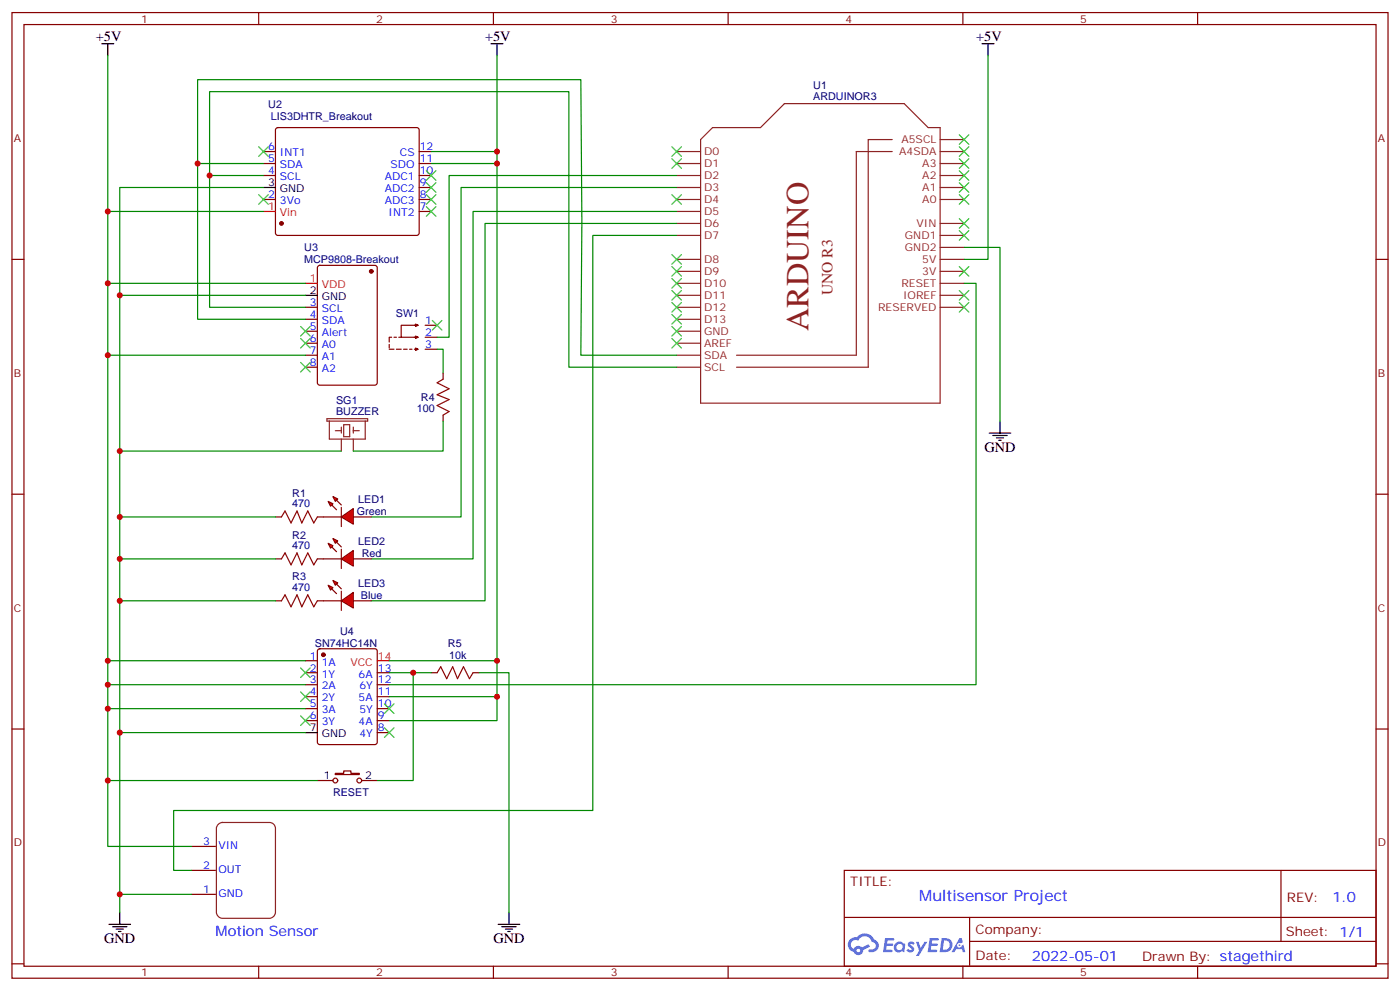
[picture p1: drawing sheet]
<svg xmlns="http://www.w3.org/2000/svg" width="412mm" height="292mm" viewBox="0 0 412 292" stroke-linecap="round" stroke-linejoin="round" font-family="sans-serif">
<g fill="none" stroke="#870000" stroke-width=".35">
<path d="M3.5 3.7h405.4v284.3h-405.4zM7.1 7.2h398.2v277.3h-398.2zM76.2 3.7v3.5M145.3 3.7v3.5M214.5 3.7v3.5M283.6 3.7v3.5M352.8 3.7v3.5M3.5 76.4h3.6M405.3 76.4h3.6M3.5 145.5h3.6M405.3 145.5h3.6M3.5 214.7h3.6"/>
<path d="M405.3 214.7h3.6M248.7 256.3h156.6v28.2h-156.6zM377.3 256.3v20.9M248.7 270.1h156.5M285.6 277.2h119.6M285.6 270.1v14.2M3.5 283.8h3.6M76.2 284.5v3.5M145.3 284.5v3.5M214.5 284.5v3.5M283.6 284.5v3.5M352.8 284.5v3.5"/>
<path d="M405.3 283.8h3.6"/>
</g>
<g fill="#5487ff">
<path d="M267.7 277.5a1.22 1.22 0 0 1 1.7 .2l-.4 .6a.47 .47 0 0 0-.3-.4 .47 .47 0 0 0-.5 .2l.1 .2a1.14 1.14 0 0 1 .8 1.8 1.14 1.14 0 0 1-1.9 0l-.2-.2 .5-.6 .7 .5a.29 .29 0 0 0 .3-.3 .29 .29 0 0 0-.2-.3 1.04 1.04 0 0 1-.6-1.7z"/>
<path d="M260.7 276.2h2.4l.3 .2-.2 .5-1.8 .1-.1 .8h1.5l.3 .4-.3 .4h-1.6l-.2 1.1h1.7l.2 .3-.2 .3-2.6 .1z"/>
<path d="M273.8 276.2h2.4l.3 .2-.1 .5-1.8 .1-.2 .8h1.6l.3 .4-.4 .4-1.6-.1-.1 1.1 1.7 .1 .2 .3-.2 .3-2.6 .1z"/>
<path d="M282.6 276.2h.7l.3 1.3-.6 .3a.69 .69 0 0 0-1 .3 .69 .69 0 0 0 .4 .9 .69 .69 0 0 0 .9-.6l.5-.2 .6 2.2h-.8l-.2-.9h-1.8l-.5 .9h-.8z"/>
<path d="M269.8 277.3h.8l.6 1.8 1.1-1.8h.9l-2.6 4.2h-.8l.9-1.5z"/>
<path d="M277.4 276.2l-.6 4.2h1.3a2.11 2.11 0 0 0 2.5-2.1 2.11 2.11 0 0 0-2.5-2.1zM278.1 277a1.39 1.39 0 0 1 1.7 1.4 1.39 1.39 0 0 1-1.8 1.2h-.3z"/>
<path d="M263.7 277.8a1.54 1.54 0 0 0-.1 2.2 1.54 1.54 0 0 0 2.2 .1l.6 .3 .3-2.3-.2-.3h-.4a1.49 1.49 0 0 0-2.4 0zM264 278.8a.94 .94 0 0 1 1.8 0 .94 .94 0 0 1-1.8 0z"/>
<path d="M250.4 276.6a2.18 2.18 0 0 0 1.1 3.7 1.44 1.44 0 0 0 1.6 .9 1.44 1.44 0 0 0 1.2-1.4l2-1.1-.5-.7-1.9 1a1.47 1.47 0 0 0-2.4 .4 1.39 1.39 0 0 1-.7-1.9 1.39 1.39 0 0 1 2-.5 2.12 2.12 0 0 1 2.2-1.3 2.12 2.12 0 0 1 1.9 1.7 1.14 1.14 0 0 1 1.1 1.4 1.14 1.14 0 0 1-1.7 .7 .43 .43 0 0 0-.5 .4 .43 .43 0 0 0 .4 .5 1.98 1.98 0 0 0 2.5-1.2 1.98 1.98 0 0 0-1.2-2.6 3.1 3.1 0 0 0-5.3-.6l-.9 .1zM252.3 279.9a.55 .55 0 0 1 1.1 0 .55 .55 0 0 1-1.1 0z"/>
<circle cx="282.6" cy="278.3" r=".26"/>
</g>
<path d="M130.5 111.7l-1.7 1 3.5 1.8-3.5 1.7 3.5 1.5-3.5 1.7 3.5 1.8-1.8 1M82.9 152.2l1.1-1.7 1.7 3.5 1.8-3.5 1.4 3.5 1.8-3.5 1.7 3.5 1.1-1.8M82.9 164.6l1.1-1.8 1.7 3.5 1.8-3.5 1.4 3.5 1.8-3.5 1.7 3.5 1.1-1.7M82.9 176.9l1.1-1.7 1.7 3.5 1.8-3.5 1.4 3.5 1.8-3.5 1.7 3.5 1.1-1.8M128.8 198.1l1-1.8 1.8 3.5 1.7-3.5 1.5 3.5 1.7-3.5 1.8 3.5 1-1.7" fill="none" stroke="#a10000" stroke-width=".35"/>
<g fill="none" stroke="#870000" stroke-width=".35">
<path d="M81.4 37.8l.4-.2h41l.5 .2 .2 .5-.1 30.6-.6 .4h-41.2l-.5-.7v-30.3zM77.6 58.7h3.5M77.6 51.7h3.5M77.6 48.2h3.5M77.6 44.6h3.5M123.5 58.7h3.5M123.5 51.7h3.5M123.5 48.2h3.5M123.5 44.6h3.5M123.5 55.2h3.5M93.7 78.3l.5-.2h16.2l.7 .5v34.1l-.4 .7h-16.5l-.7-.4v-34.2zM123.5 62.3h3.5"/>
<path d="M90 94h3.5M90 90.5h3.5M90 97.5h3.5M115.4 99.3h-.7v1.4M116.1 99.3h.7M117.5 99.3h.7M122.1 95.8h1l-.7-.4v.7l.7-.3h-4.9v3.5h4.9l-.7 .4v-.7l.7 .3h-1M125.2 99.3h3.6M125.2 95.8h3.6M90 108.1h3.5M90 104.6h3.5M90 101.1h3.5"/>
<path d="M114.7 102.8h1.4M114.7 101.4v1.1M116.8 102.8h1.4M118.9 102.8h1M120.6 102.8h.8M122.1 102.8h1l-.7-.3v.7l.7-.4M125.2 102.8h3.6M130.5 109.9v1.8M130.5 122.2v1.8M81.1 152.2h1.8M93.5 152.2h1.7M81.1 164.6h1.8"/>
<path d="M81.1 176.9h1.8M93.5 164.6h1.7M93.5 176.9h1.7M90 198.1h3.5M90 194.6h3.5M93.7 191.2l.5-.2h16.2l.7 .5v27l-.4 .7-16.5 .1-.7-.5v-27.1zM111.1 198.1h3.6M127 198.1h1.8M139.3 198.1h1.8M90 201.6h3.5M90 205.1h3.5M90 208.7h3.5"/>
<path d="M90 212.2h3.5M111.1 201.6h3.6M111.1 205.1h3.6M111.1 208.7h3.6M111.1 212.2h3.6M111.1 215.7h3.6M93.5 229.8h4.6M98.8 227.7h2.4v-.7h2.2v.7h2.4v.4h-7zM106.5 229.8h4.6M56.4 249.2h7.1M56.4 256.3h7.1M56.4 263.3h7.1"/>
<circle cx="98.8" cy="229.8" r=".71"/>
<circle cx="105.8" cy="229.8" r=".71"/>
</g>
<g fill="none" stroke="#8c2424" stroke-width=".35">
<path d="M199.3 44.6h7.1M199.3 48.2h7.1M199.3 51.7h7.1M199.3 55.2h7.1M199.3 58.7h7.1M206.4 41.1l3.5-3.5h14.1l7.1-7.1h35.2l7.1 7.1h3.5v81.1h-70.5zM262.8 41.1h-7v67h-38.8M262.8 44.6h-10.6v60h-35.2M276.9 41.1h7.1M276.9 44.6h7.1M276.9 48.2h7.1M276.9 51.7h7.1"/>
<path d="M276.9 55.2h7.1M276.9 58.7h7.1M199.3 62.3h7.1M199.3 65.8h7.1M199.3 69.3h7.1M199.3 76.4h7.1M199.3 79.9h7.1M276.9 65.8h7.1M276.9 69.3h7.1M276.9 76.4h7.1M276.9 79.9h7.1M276.9 72.8h7.1"/>
<path d="M199.3 83.4h7.1M199.3 87h7.1M199.3 90.5h7.1M199.3 94h7.1M199.3 97.5h7.1M276.9 83.4h7.1M276.9 87h7.1M276.9 90.5h7.1M199.3 108.1h7.1M199.3 104.6h7.1M199.3 101.1h7.1M96.3 123.3h12v.7h-12z"/>
<path d="M97 124v5.3h10.6v-5.3M98.8 126.8h1.7M100.5 125.8v1.7M100.5 129.3v3.5M101.2 125.1h1.8v3.5h-1.8zM104.1 126.8h1.7M104.1 125.8v1.7M104.1 129.3v3.5M64.3 242.7l1.2-.5h13.9a1.76 1.76 0 0 1 1.7 1.7v24.7a1.89 1.89 0 0 1-1.7 1.8h-13.9a1.89 1.89 0 0 1-1.8-1.8v-24.7z"/>
</g>
<g fill="#870000" stroke="#870000" stroke-width=".35">
<circle cx="82.9" cy="65.8" r=".53"/>
<circle cx="109.4" cy="79.9" r=".53"/>
<circle cx="95.2" cy="192.8" r=".53"/>
</g>
<path d="M77.6 62.3h3.5M90 83.4h3.5M111.1 194.6h3.6" fill="none" stroke="#f00" stroke-width=".35"/>
<g fill="none" stroke="#000" stroke-width=".35">
<path d="M30 12.9h3.5M31.7 12.9v3.5M144.6 12.9h3.6M146.4 12.9v3.5M289.3 12.9h3.5M291 12.9v3.5M77.6 55.2h3.5M90 87h3.5M291.4 127.5h6.3M292.5 128.2h4.2M293.5 128.9h2.1M294.2 129.6h.7"/>
<path d="M294.6 124v3.5M90 215.7h3.5M32.1 272.2h6.4M33.2 272.9h4.2M34.2 273.6h2.1M34.9 274.3h.7M35.3 268.6v3.6M146.8 272.2h6.3M147.8 272.9h4.2M148.9 273.6h2.1M149.6 274.3h.7M149.9 268.6v3.6"/>
</g>
<g fill="none" stroke="#008700" stroke-width=".35">
<path d="M31.7 16.4v45.9h45.9M146.4 16.4v28.2h-19.4M291 16.4v60h-7M58.2 48.2v-24.7h112.9l.3 41.9-.3 39.2h28.2M61.7 51.7v-24.7h105.9v81.1h31.7M77.6 51.7h-15.9v38.8h28.3M77.6 48.2h-19.4v45.8h31.8M77.6 55.2h-42.3v213.4M146.4 44.6v3.6h-19.4M146.4 48.2v164h-31.7M199.3 55.2h-63.5v97h-26.4M199.3 51.7h-67v47.6h-3.5"/>
<path d="M31.7 62.3v21.1h58.3M199.3 62.3h-60v102.3h-29.9M199.3 65.8h-56.4v111.1h-33.5M199.3 69.3h-24.7v169.4h-123.4v17.6h5.2M284 72.8h10.6v51.2M31.7 83.4v21.2h58.3M35.3 87h54.7M284 83.4h3.5v118.2h-172.8M31.7 104.6v90h58.3M128.8 102.8h1.7v7.1M35.3 132.8h65.2M130.5 124v8.8h-26.4"/>
<path d="M35.3 152.2h45.8M35.3 164.6h45.8M35.3 176.9h45.8M31.7 194.6v7h58.3M114.7 198.1h7v31.7h-10.6M114.7 194.6h31.7M121.7 198.1h5.3M141.1 198.1h8.8v70.5M31.7 201.6v7.1h58.3M31.7 208.7v21.1h61.8M35.3 215.7h54.7M114.7 205.1h31.7"/>
<path d="M31.7 229.8v19.4h24.7M35.3 263.3h21.1"/>
</g>
<g fill="none" stroke="#3c3" stroke-width=".35">
<path d="M282.6 39.7l2.8 2.8M285.4 39.7l-2.8 2.8M76.2 43.2l2.8 2.8M76.2 57.3l2.8 2.8M79 43.2l-2.8 2.8M79 57.3l-2.8 2.8M125.6 50.3l2.8 2.8M125.6 53.8l2.8 2.8M125.6 57.3l2.8 2.8M128.4 50.3l-2.8 2.8M128.4 53.8l-2.8 2.8M128.4 57.3l-2.8 2.8"/>
<path d="M197.9 43.2l2.8 2.8M197.9 46.7l2.8 2.9M197.9 57.3l2.8 2.8M200.7 43.2l-2.8 2.8M200.7 46.7l-2.8 2.9M200.7 57.3l-2.8 2.8M282.6 43.2l2.8 2.8M282.6 46.7l2.8 2.9M282.6 50.3l2.8 2.8M282.6 53.8l2.8 2.8M282.6 57.3l2.8 2.8M285.4 43.2l-2.8 2.8"/>
<path d="M285.4 46.7l-2.8 2.9M285.4 50.3l-2.8 2.8M285.4 53.8l-2.8 2.8M285.4 57.3l-2.8 2.8M125.6 60.9l2.8 2.8M128.4 60.9l-2.8 2.8M197.9 75l2.8 2.8M197.9 78.5l2.8 2.8M200.7 75l-2.8 2.8M200.7 78.5l-2.8 2.8M282.6 64.4l2.8 2.8M282.6 67.9l2.8 2.8"/>
<path d="M282.6 78.5l2.8 2.8M285.4 64.4l-2.8 2.8M285.4 67.9l-2.8 2.8M285.4 78.5l-2.8 2.8M88.5 96.1l2.9 2.9M88.5 99.7l2.9 2.8M91.4 96.1l-2.9 2.9M91.4 99.7l-2.9 2.8M127.4 94.4l2.8 2.8M130.2 94.4l-2.8 2.8M197.9 82l2.8 2.8M197.9 85.5l2.8 2.9"/>
<path d="M197.9 89.1l2.8 2.8M197.9 92.6l2.8 2.8M197.9 96.1l2.8 2.9M197.9 99.7l2.8 2.8M200.7 82l-2.8 2.8M200.7 85.5l-2.8 2.9M200.7 89.1l-2.8 2.8M200.7 92.6l-2.8 2.8M200.7 96.1l-2.8 2.9M200.7 99.7l-2.8 2.8M282.6 85.5l2.8 2.9M282.6 89.1l2.8 2.8"/>
<path d="M285.4 85.5l-2.8 2.9M285.4 89.1l-2.8 2.8M88.5 106.7l2.9 2.8M91.4 106.7l-2.9 2.8M88.5 196.7l2.9 2.8M91.4 196.7l-2.9 2.8M88.5 203.7l2.9 2.9M88.5 210.8l2.9 2.8M91.4 203.7l-2.9 2.9M91.4 210.8l-2.9 2.8M113.2 214.3l2.9 2.8M113.2 207.3l2.9 2.8"/>
<path d="M116.1 214.3l-2.9 2.8M116.1 207.3l-2.9 2.8"/>
</g>
<g fill="#f00" stroke="#870000" stroke-width=".35">
<path d="M100.5 152.2l3.6-2.4v4.5z"/>
<path d="M100.5 149.4v5.6z"/>
</g>
<g fill="#870000" stroke="#870000" stroke-width=".35">
<path d="M99.1 147.3l1.4 1.4z"/>
<path d="M97.7 148.7l1.4 1.4z"/>
</g>
<g fill="#f00" stroke="#870000" stroke-width=".35">
<path d="M98.1 146.2l1.4 .7-.7 .7z"/>
<path d="M96.7 147.6l1.4 .7-.7 .7z"/>
</g>
<path d="M95.2 152.2h5.3M104.1 152.2h5.3" fill="none" stroke="#870000" stroke-width=".35"/>
<g fill="#f00" stroke="#870000" stroke-width=".35">
<path d="M100.5 164.6l3.6-2.5v4.6z"/>
<path d="M100.5 161.7v5.7z"/>
</g>
<g fill="#870000" stroke="#870000" stroke-width=".35">
<path d="M99.1 159.6l1.4 1.4z"/>
<path d="M97.7 161l1.4 1.5z"/>
</g>
<g fill="#f00" stroke="#870000" stroke-width=".35">
<path d="M98.1 158.6l1.4 .7-.7 .7z"/>
<path d="M96.7 160l1.4 .7-.7 .7z"/>
</g>
<path d="M95.2 164.6h5.3M104.1 164.6h5.3" fill="none" stroke="#870000" stroke-width=".35"/>
<g fill="#f00" stroke="#870000" stroke-width=".35">
<path d="M100.5 176.9l3.6-2.5v4.6z"/>
<path d="M100.5 174.1v5.6z"/>
</g>
<g fill="#870000" stroke="#870000" stroke-width=".35">
<path d="M99.1 172l1.4 1.4z"/>
<path d="M97.7 173.4l1.4 1.4z"/>
</g>
<g fill="#f00" stroke="#870000" stroke-width=".35">
<path d="M98.1 170.9l1.4 .7-.7 .7z"/>
<path d="M96.7 172.3l1.4 .7-.7 .7z"/>
</g>
<path d="M95.2 176.9h5.3M104.1 176.9h5.3" fill="none" stroke="#870000" stroke-width=".35"/>
<g fill="#c00">
<circle cx="61.7" cy="51.7" r=".88"/>
<circle cx="58.2" cy="48.2" r=".88"/>
<circle cx="146.4" cy="44.6" r=".88"/>
<circle cx="31.8" cy="62.3" r=".88"/>
<circle cx="35.3" cy="87" r=".88"/>
<circle cx="31.8" cy="83.4" r=".88"/>
<circle cx="35.3" cy="132.8" r=".88"/>
<circle cx="35.3" cy="152.2" r=".88"/>
<circle cx="35.3" cy="164.6" r=".88"/>
<circle cx="35.3" cy="176.9" r=".88"/>
<circle cx="31.8" cy="104.6" r=".88"/>
<circle cx="31.8" cy="194.6" r=".88"/>
<circle cx="31.8" cy="201.6" r=".88"/>
<circle cx="35.3" cy="215.7" r=".88"/>
<circle cx="146.4" cy="48.2" r=".88"/>
<circle cx="146.4" cy="205.1" r=".88"/>
<circle cx="146.4" cy="194.6" r=".88"/>
<circle cx="121.7" cy="198.1" r=".88"/>
<circle cx="31.8" cy="208.7" r=".88"/>
<circle cx="35.3" cy="263.3" r=".88"/>
<circle cx="31.8" cy="229.8" r=".88"/>
</g>
<text font-size="9.5" fill="#8d2323" x="238.1" y="97.5" transform="rotate(-90 238.1 97.5)">ARDUINO</text>
<text font-size="4.6" fill="#8d2323" x="245.2" y="87" transform="rotate(-90 245.2 87)">UNO R3</text>
<text font-size="4.6" fill="#00f" x="270.8" y="265.3">Multisensor Project</text>
<g font-size="4.2">
<text x="28.2" y="12.2">+5V</text>
<text x="142.9" y="12.2">+5V</text>
<text x="287.5" y="12.2">+5V</text>
<text x="290" y="133.2">GND</text>
<text x="30.7" y="277.8">GND</text>
<text x="145.3" y="277.8">GND</text>
</g>
<g font-size="4.2" fill="#00f">
<text x="392.5" y="265.6">1.0</text>
<text x="63.5" y="275.7">Motion Sensor</text>
<text x="304" y="282.9">2022-05-01</text>
</g>
<g font-size="3.9" fill="#800">
<text x="250.5" y="260.9">TITLE:</text>
<text x="379.1" y="265.6">REV:</text>
<text x="287.4" y="275.1">Company:</text>
<text x="378.7" y="275.7">Sheet: 1/1</text>
<text x="287.4" y="282.8">Date:</text>
<text x="336.4" y="282.8">Drawn By: stagethird</text>
</g>
<g font-size="3.2" fill="#800">
<text x="41.6" y="6.7">1</text>
<text x="110.8" y="6.7">2</text>
<text x="179.9" y="6.7">3</text>
<text x="249.1" y="6.7">4</text>
<text x="318.2" y="6.7">5</text>
<text x="4.1" y="41.8">A</text>
<text x="405.9" y="41.8">A</text>
<text x="4.1" y="110.9">B</text>
<text x="405.9" y="110.9">B</text>
<text x="4.1" y="180.1">C</text>
<text x="405.9" y="180.1">C</text>
<text x="4.1" y="249.2">D</text>
<text x="405.9" y="249.2">D</text>
<text x="41.6" y="287.5">1</text>
<text x="110.8" y="287.5">2</text>
<text x="179.9" y="287.5">3</text>
<text x="249.1" y="287.5">4</text>
<text x="318.2" y="287.5">5</text>
</g>
<g font-size="3.2" fill="#000080">
<text x="239.6" y="29.5">ARDUINOR3</text>
<text x="239.6" y="26.2">U1</text>
<text x="79" y="31.7">U2</text>
<text x="79.8" y="35.2">LIS3DHTR_Breakout</text>
<text x="89.6" y="77.5">MCP9808-Breakout</text>
<text x="89.6" y="74">U3</text>
<text x="116.6" y="93.4">SW1</text>
<text x="99" y="119">SG1</text>
<text x="124" y="118.1">R4</text>
<text x="99" y="122.2">BUZZER</text>
<text x="122.8" y="121.3">100</text>
<text x="86.1" y="149.4">470</text>
<text x="86.1" y="146.2">R1</text>
<text x="105.5" y="148.1">LED1</text>
<text x="105.1" y="151.6">Green</text>
<text x="86.1" y="161.7">470</text>
<text x="86.1" y="158.6">R2</text>
<text x="105.5" y="160.4">LED2</text>
<text x="106.6" y="164">Red</text>
<text x="86.1" y="170.9">R3</text>
<text x="105.5" y="172.8">LED3</text>
<text x="86.1" y="174.1">470</text>
<text x="106.3" y="176.3">Blue</text>
<text x="92.8" y="190.4">SN74HC14N</text>
<text x="100.2" y="186.9">U4</text>
<text x="131.9" y="190.4">R5</text>
<text x="132.3" y="193.9">10k</text>
<text x="98.1" y="234.5">RESET</text>
</g>
<g font-size="3.2" fill="#00f">
<text x="78.9" y="47.8">5</text>
<text x="78.9" y="44.3">6</text>
<text x="82.4" y="46">INT1</text>
<text x="117.8" y="46">CS</text>
<text x="123.6" y="47.8">11</text>
<text x="123.6" y="44.3">12</text>
<text x="78.9" y="51.3">4</text>
<text x="82.4" y="53.1">SCL</text>
<text x="82.4" y="49.6">SDA</text>
<text x="113.3" y="53.1">ADC1</text>
<text x="115.1" y="49.6">SDO</text>
<text x="123.6" y="51.3">10</text>
<text x="78.9" y="58.4">2</text>
<text x="113.3" y="56.6">ADC2</text>
<text x="123.6" y="58.4">8</text>
<text x="123.6" y="54.9">9</text>
<text x="82.4" y="60.1">3Vo</text>
<text x="113.3" y="60.1">ADC3</text>
<text x="114.5" y="63.7">INT2</text>
<text x="123.6" y="61.9">7</text>
<text x="91.3" y="93.7">4</text>
<text x="91.3" y="90.1">3</text>
<text x="94.8" y="95.4">SDA</text>
<text x="94.8" y="91.9">SCL</text>
<text x="125.2" y="95.4">1</text>
<text x="91.3" y="97.2">5</text>
<text x="91.3" y="100.7">6</text>
<text x="94.8" y="99">Alert</text>
<text x="125.2" y="99">2</text>
<text x="91.3" y="107.8">8</text>
<text x="91.3" y="104.2">7</text>
<text x="94.8" y="106">A1</text>
<text x="94.8" y="102.5">A0</text>
<text x="125.2" y="102.5">3</text>
<text x="94.8" y="109.5">A2</text>
<text x="91.3" y="194.2">1</text>
<text x="91.3" y="197.7">2</text>
<text x="94.8" y="196">1A</text>
<text x="111.3" y="197.7">13</text>
<text x="91.3" y="201.3">3</text>
<text x="94.8" y="199.5">1Y</text>
<text x="94.8" y="203">2A</text>
<text x="105.6" y="199.5">6A</text>
<text x="105.9" y="203">6Y</text>
<text x="111.3" y="201.3">12</text>
<text x="91.3" y="204.8">4</text>
<text x="91.3" y="208.3">5</text>
<text x="94.8" y="206.6">2Y</text>
<text x="105.6" y="206.6">5A</text>
<text x="111.3" y="208.3">10</text>
<text x="111.3" y="204.8">11</text>
<text x="91.3" y="211.8">6</text>
<text x="94.8" y="210.1">3A</text>
<text x="94.8" y="213.6">3Y</text>
<text x="105.6" y="213.6">4A</text>
<text x="105.9" y="210.1">5Y</text>
<text x="111.3" y="215.4">8</text>
<text x="111.3" y="211.8">9</text>
<text x="105.9" y="217.1">4Y</text>
<text x="59.8" y="248.7">3</text>
<text x="64.3" y="250.1">VIN</text>
<text x="59.8" y="255.8">2</text>
<text x="64.3" y="257.2">OUT</text>
<text x="59.8" y="262.8">1</text>
<text x="64.3" y="264.2">GND</text>
</g>
<g font-size="3.2" fill="#8d2323">
<text x="207.4" y="45.7">D0</text>
<text x="264.9" y="45.7">A4SDA</text>
<text x="265.5" y="42.2">A5SCL</text>
<text x="207.4" y="49.2">D1</text>
<text x="207.4" y="52.7">D2</text>
<text x="271.7" y="49.2">A3</text>
<text x="271.7" y="52.7">A2</text>
<text x="207.4" y="56.3">D3</text>
<text x="207.4" y="59.8">D4</text>
<text x="271.7" y="56.3">A1</text>
<text x="271.7" y="59.8">A0</text>
<text x="207.4" y="63.3">D5</text>
<text x="207.4" y="66.9">D6</text>
<text x="207.4" y="70.4">D7</text>
<text x="266.6" y="70.4">GND1</text>
<text x="270" y="66.9">VIN</text>
<text x="207.4" y="77.4">D8</text>
<text x="266.6" y="73.9">GND2</text>
<text x="271.7" y="77.4">5V</text>
<text x="207.4" y="81">D9</text>
<text x="271.7" y="81">3V</text>
<text x="207.4" y="84.5">D10</text>
<text x="207.4" y="88">D11</text>
<text x="265.5" y="84.5">RESET</text>
<text x="266" y="88">IOREF</text>
<text x="207.4" y="91.5">D12</text>
<text x="207.4" y="95.1">D13</text>
<text x="258.7" y="91.5">RESERVED</text>
<text x="207.4" y="98.6">GND</text>
<text x="207.4" y="102.1">AREF</text>
<text x="207.4" y="105.7">SDA</text>
<text x="207.4" y="109.2">SCL</text>
</g>
<g font-size="3.2">
<text x="78.9" y="54.9">3</text>
<text x="82.4" y="56.6">GND</text>
<text x="91.3" y="86.6">2</text>
<text x="94.8" y="88.4">GND</text>
<text x="91.3" y="215.4">7</text>
<text x="94.8" y="217.1">GND</text>
<text x="95.4" y="229.5">1</text>
<text x="107.6" y="229.5">2</text>
</g>
<g font-size="3.2" fill="#f00">
<text x="78.9" y="61.9">1</text>
<text x="82.4" y="63.7">Vin</text>
<text x="91.3" y="83.1">1</text>
<text x="94.8" y="84.8">VDD</text>
<text x="103.2" y="196">VCC</text>
<text x="111.3" y="194.2">14</text>
</g>
</svg>
